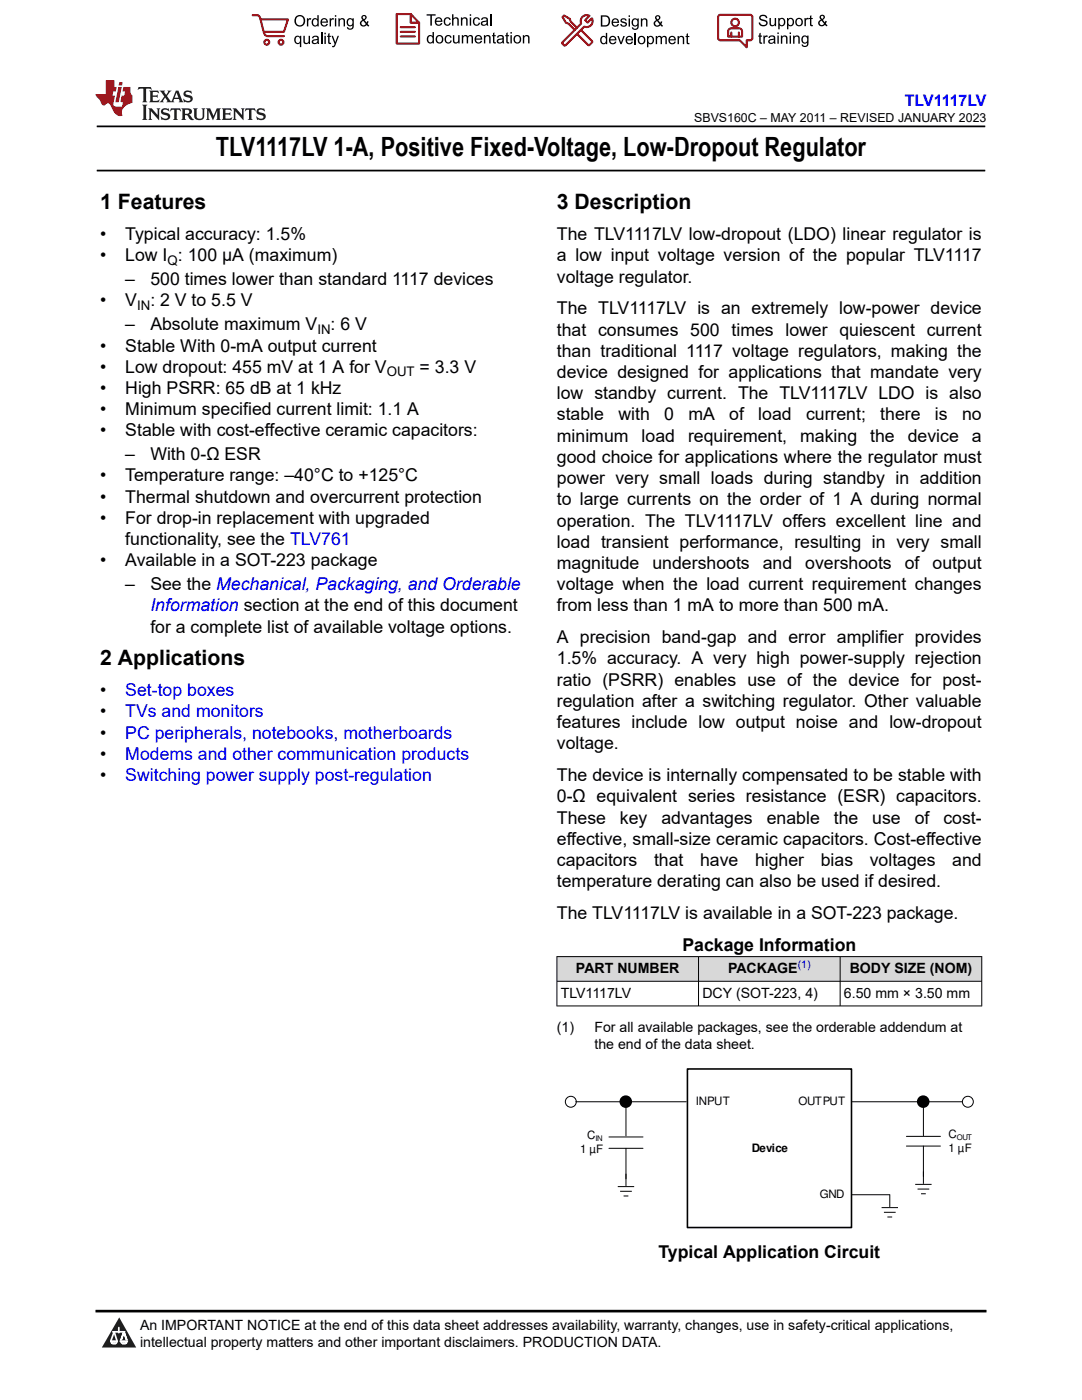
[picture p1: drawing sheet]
<svg xmlns="http://www.w3.org/2000/svg" width="216mm" height="279mm" viewBox="0 0 216 279" stroke-linecap="round" stroke-linejoin="round" font-family="sans-serif">
<path d="M19.3 25.2h177.3M19.3 34h177.3" fill="none" stroke="#000" stroke-width=".35"/>
<g fill="#d8d8d8">
<path d="M111.1 190.9h84.8v4.9h-84.8z" fill-rule="evenodd"/>
<path d="M111.2 191h28.1v4.8h-28.1z" fill-rule="evenodd"/>
<path d="M139.4 191h28.2v4.8h-28.2z" fill-rule="evenodd"/>
<path d="M167.7 191h28.1v4.8h-28.1z" fill-rule="evenodd"/>
</g>
<g fill="none" stroke="#000" stroke-width=".2">
<path d="M111.1 190.9h84.9M111.1 195.8h84.9M111.1 190.9v9.9M139.4 190.9v9.9M167.6 190.9v9.9M195.9 190.9v9.9M111.1 200.8h84.9M114.9 219.9h22zM169.9 219.9h22.1zM121.5 226.9h6.8zM121.5 229.2h6.8zM123.3 236.8h3.2"/>
<path d="M123.7 237.7h2.4M124.4 238.7h1M124.9 220.1v6.6zM124.9 229.2v6.1zM124.9 234.2v2.5M169.9 238.4h7.6zM177.5 238.4v2.5M180.9 226.8h6.8zM180.9 228.7h6.8zM182.6 236.4h3.3M183.1 237.3h2.3M183.8 238.2h.9"/>
<path d="M184.3 220.6v6.1zM184.3 228.7v6.1zM184.3 233.8v2.4M175.9 241h3.3M176.4 241.9h2.3M177.1 242.9h.9"/>
<circle cx="113.9" cy="219.9" r="1.09"/>
<circle cx="193.1" cy="219.9" r="1.09"/>
</g>
<g fill="none" stroke="#000" stroke-width=".32">
<path d="M137.2 213.3h32.7v31.7h-32.7z"/>
<circle cx="124.9" cy="219.9" r="1.09"/>
<circle cx="184.2" cy="219.9" r="1.09"/>
</g>
<g fill="#000">
<circle cx="124.9" cy="219.9" r="1.09"/>
<circle cx="184.2" cy="219.9" r="1.09"/>
</g>
<path d="M0 0h215.9v23.8h-215.9z" fill-rule="evenodd" fill="#fff"/>
<path d="M27.7 17.4l-.2 .6 .5-.3h.6v.1v2.2l-.2 .4h1l-.2-.4v-2.2v-.1h.5l.5 .3-.1-.6zM29.8 18.1l.2 .4v1.5l-.2 .4h1.9l.1-.6a1.08 1.08 0 0 1-1.3 .2v-.7h.6l.4 .2v-.6l-.4 .2h-.6v-.6l.2-.1a1 1 0 0 1 1 .2l-.1-.5zM31.8 18.1l1 1.1-1 1.2h.9l-.2-.2 .4-.7 .5 .7-.2 .2h1.6l-.2-.2 .1-.4h1l.1 .4-.1 .2h.9l-.2-.3-.8-2h-.5l-1 2.2-.8-1.1 .9-1.1h-.8l.2 .2-.5 .7-.3-.7 .1-.2zM35.2 18.5l.4 1h-.8zM36.8 18.2a.65 .65 0 0 0-.2 .7 .65 .65 0 0 0 .6 .5l.7 .2 .1 .2a.79 .79 0 0 1-.7 .4 .79 .79 0 0 1-.7-.5l.1 .7 .2-.1a.93 .93 0 0 0 1.1 .1 .93 .93 0 0 0 .4-1 1.46 1.46 0 0 0-1.2-.6l-.1-.3a1.09 1.09 0 0 1 1.2 .2l-.2-.6-.1 .1-.6-.2zM28.4 20.9l.2 .4v2.3l-.2 .3h1l-.2-.3v-2.3l.2-.4zM29.6 21.6l.2 .4v1.6l-.2 .3h.8l-.3-.3v-1.4l1.7 1.8v-2l.2-.4h-.8l.2 .2 .1 1.1-1.2-1.3zM32.3 21.8a.65 .65 0 0 0-.2 .7 .65 .65 0 0 0 .7 .4l.6 .2 .1 .2a.79 .79 0 0 1-.7 .4 .79 .79 0 0 1-.7-.5l.1 .7 .2-.1a.93 .93 0 0 0 1.1 .1 .93 .93 0 0 0 .4-.9 1.46 1.46 0 0 0-1.2-.6l-.1-.4a1.09 1.09 0 0 1 1.2 .2l-.2-.6-.1 .1-.6-.1zM34.1 21.6l-.1 .7a.63 .63 0 0 1 .7-.4l.1 1.7-.3 .3h1l-.2-.3v-1.7a.66 .66 0 0 1 .8 .4l-.1-.7zM36.2 21.6l.2 .4v1.6l-.2 .3h.9l-.2-.2v-.7h.5l.1 .2a.79 .79 0 0 0 1.2 .6l-1-.9a.61 .61 0 0 0 .6-.6 .61 .61 0 0 0-.5-.6zM36.9 21.9h.2a.47 .47 0 0 1 .5 .1 .47 .47 0 0 1 .1 .5l-.2 .2h-.6zM38.5 21.6l.2 .2a2.27 2.27 0 0 0 .4 2 1.04 1.04 0 0 0 1.7-.7v-1.3l.2-.2h-.8l.2 .4v1.1a.6 .6 0 0 1-.6 .6 .6 .6 0 0 1-.6-.6v-1.1l.3-.4zM41.1 21.6l.2 .4v1.6l-.2 .3h.7l-.2-.3v-1.5l.9 1.9 .8-1.9v1.5l-.2 .3h1l-.3-.3v-1.6l.3-.4h-.8l-.7 1.5-.7-1.5zM44.3 21.6l.2 .4v1.6l-.2 .3h1.9l.1-.5a1.09 1.09 0 0 1-1.3 .1v-.6h.6l.4 .1v-.6l-.4 .2h-.6v-.6l.2-.1a1.01 1.01 0 0 1 1 .3l-.1-.6zM46.4 21.6l.3 .4v1.6l-.3 .3h.8l-.2-.3v-1.4l1.6 1.8v-2l.2-.4h-.7l.2 .2v1.1l-1.2-1.3zM49 21.6l-.1 .7a.63 .63 0 0 1 .8-.4v1.7l-.3 .3h1l-.2-.3v-1.7a.66 .66 0 0 1 .8 .4l-.1-.7zM51.4 21.8a.65 .65 0 0 0-.2 .7 .65 .65 0 0 0 .6 .4l.6 .2 .2 .2a.79 .79 0 0 1-.8 .4 .79 .79 0 0 1-.6-.5l.1 .7 .2-.1a.93 .93 0 0 0 1 .1 .93 .93 0 0 0 .5-.9 1.46 1.46 0 0 0-1.3-.6l-.1-.4a1.09 1.09 0 0 1 1.3 .2l-.2-.6-.2 .1-.5-.1z" fill="#231f20"/>
<path d="M21.1 16v2.8h-2.1l.1 .3 .9 1a.95 .95 0 0 0 .9 .9 .59 .59 0 0 1 .6-.4 .59 .59 0 0 1 .5 .4l.4 .8a1.59 1.59 0 0 0 2.1 1.3 1.61 1.61 0 0 1 1-2.2l1-.4-.1-1.5a1.59 1.59 0 0 1-.4-1.6h-1.4l-.2 .9h.5l-.1 .8h-.5l-.2 1v.2l.4 .1-.2 .9h-.6a.73 .73 0 0 1-1.1-.7l.3-1.5h-.5l.2-.8h.5l.2-.9h-.5v-1.4zM23.6 17.4l-.6 3h.7l.6-3zM23.8 16.4l-.1 .7h.7l.1-.7z" fill="#ed1c24"/>
<g fill="#000">
<path d="M58.7 4.2a1.15 1.15 0 0 1 2.3 0 1.15 1.15 0 0 1-2.3 0zM59.3 3.5a.89 .89 0 0 0-.2 1.1 .89 .89 0 0 0 1.1 .4 .88 .88 0 0 0 .3-1.3 .88 .88 0 0 0-1.2-.2z" fill-rule="evenodd"/>
<path d="M58.9 7.3l.5-.2 .5 .3v-.3h.2v2.3h-.3v-.8a.74 .74 0 0 1-.9 0 .74 .74 0 0 1-.2-1zM59.1 7.5a.57 .57 0 0 0-.1 .7 .57 .57 0 0 0 .7 .2 .57 .57 0 0 0 .2-.7 .57 .57 0 0 0-.8-.2z" fill-rule="evenodd"/>
<path d="M61.2 3.6h.3v.3l.2-.2 .3-.1 .1 .1-.1 .3a.36 .36 0 0 0-.4 0 .36 .36 0 0 0-.1 .4v.9h-.3z" fill-rule="evenodd"/>
<path d="M60.5 7.1h.3v.9a.41 .41 0 0 0 .4 .6 .41 .41 0 0 0 .4-.6v-.9h.3v1.7h-.3v-.3a.58 .58 0 0 1-.7 .3 .58 .58 0 0 1-.4-.6z" fill-rule="evenodd"/>
<path d="M62.4 3.8l.5-.2 .4 .2v-.8h.3v2.3h-.3v-.2a.75 .75 0 0 1-1-.1 .75 .75 0 0 1 0-1zM62.6 4a.57 .57 0 0 0-.1 .7 .57 .57 0 0 0 .7 .2 .57 .57 0 0 0 .1-.7 .57 .57 0 0 0-.7-.2z" fill-rule="evenodd"/>
<path d="M62.4 7.3a.74 .74 0 0 1 .9-.1 .74 .74 0 0 1 .3 .9l.1 .7h-.3v-.2a.57 .57 0 0 1-.9 .2 .57 .57 0 0 1-.1-.8l.9-.3a.41 .41 0 0 0-.3-.4 .41 .41 0 0 0-.5 .4l-.3-.1zM62.6 8.2a.35 .35 0 0 0 .1 .5 .35 .35 0 0 0 .5-.3l.1-.4z" fill-rule="evenodd"/>
<path d="M64.7 6.5h.3v.3h-.3zM64.7 7.1h.3v1.7h-.3z" fill-rule="evenodd"/>
<path d="M64.2 3.8a.76 .76 0 0 1 .9-.1 .76 .76 0 0 1 .3 .8h-1.2a.47 .47 0 0 0 .4 .6 .47 .47 0 0 0 .5-.4l.3 .1a.82 .82 0 0 1-1.2 .3 .82 .82 0 0 1 0-1.3zM64.4 4l-.2 .3h.9l-.2-.4z" fill-rule="evenodd"/>
<path d="M65.8 3.6h.2v.3l.2-.2 .3-.1 .2 .1-.1 .3a.36 .36 0 0 0-.5 0 .36 .36 0 0 0 0 .4v.9h-.3z" fill-rule="evenodd"/>
<path d="M65.5 6.7l.3-.1v.5h.2v.3h-.2v.9v.2h.2l.1 .3a.41 .41 0 0 1-.5-.1 .41 .41 0 0 1-.1-.4v-.9h-.2v-.3h.2z" fill-rule="evenodd"/>
<path d="M66.1 7.1h.3l.5 1.4 .5-1.4h.2l-.6 1.7a.57 .57 0 0 1-.7 .6v-.3a.37 .37 0 0 0 .5-.3z" fill-rule="evenodd"/>
<path d="M66.8 3h.3v.3h-.3zM66.8 3.6h.3v1.7h-.3z" fill-rule="evenodd"/>
<path d="M67.5 3.6h.3v.3a.58 .58 0 0 1 .7-.3 .58 .58 0 0 1 .3 .7v1h-.2v-1a.4 .4 0 0 0-.5-.5 .4 .4 0 0 0-.3 .6v.9h-.3z" fill-rule="evenodd"/>
<path d="M69.3 3.8l.6-.2 .4 .2v-.2h.3v1.5a.71 .71 0 0 1-.5 .8 .71 .71 0 0 1-.9-.5h.3a.46 .46 0 0 0 .6 .3 .46 .46 0 0 0 .2-.6 .78 .78 0 0 1-1.1-.2 .78 .78 0 0 1 .1-1.1zM69.6 4a.53 .53 0 0 0-.1 .8 .53 .53 0 0 0 .8 0 .54 .54 0 0 0 0-.7 .54 .54 0 0 0-.7-.1z" fill-rule="evenodd"/>
<path d="M72.2 3.1a.53 .53 0 0 1 .9 .1 .53 .53 0 0 1-.4 .8l.5 .5 .1-.3 .2 .1-.2 .5 .4 .3-.2 .2-.3-.3a.71 .71 0 0 1-1.2 .1 .71 .71 0 0 1 .3-1.1l-.2-.5zM72.3 3.5a.3 .3 0 0 0 .6 0 .3 .3 0 0 0-.6 0zM72.3 4.3a.45 .45 0 0 0 0 .7 .45 .45 0 0 0 .7-.2l-.5-.6z" fill-rule="evenodd"/>
<path d="M85.1 2.8h1.8v.3h-.7v2h-.3v-2h-.8z" fill-rule="evenodd"/>
<path d="M85.3 7.2l.6-.2 .4 .2v-.8h.3v2.3h-.3v-.2a.76 .76 0 0 1-1-.1 .76 .76 0 0 1-.1-1zM85.6 7.4a.58 .58 0 0 0-.1 .7 .58 .58 0 0 0 .7 .2 .58 .58 0 0 0 .1-.7 .58 .58 0 0 0-.7-.2z" fill-rule="evenodd"/>
<path d="M87.2 7.2a.81 .81 0 0 1 1.1 .1 .81 .81 0 0 1-.1 1.2 .81 .81 0 0 1-1.2-.2v-.7zM87.3 7.4a.57 .57 0 0 0 0 .8 .57 .57 0 0 0 .8 0 .57 .57 0 0 0 0-.7 .57 .57 0 0 0-.8-.1z" fill-rule="evenodd"/>
<path d="M87 3.7a.77 .77 0 0 1 .9-.2 .77 .77 0 0 1 .4 .9h-1.3a.48 .48 0 0 0 .4 .5 .48 .48 0 0 0 .6-.3h.3a.83 .83 0 0 1-1.3 .4 .83 .83 0 0 1 0-1.3zM87.2 3.8l-.1 .3h.9l-.3-.4z" fill-rule="evenodd"/>
<path d="M88.7 3.7a.7 .7 0 0 1 1.2 .3h-.2a.45 .45 0 0 0-.6-.3 .45 .45 0 0 0-.3 .6 .45 .45 0 0 0 .3 .6 .45 .45 0 0 0 .6-.4l.3 .1a.76 .76 0 0 1-1.1 .5 .76 .76 0 0 1-.3-1.1z" fill-rule="evenodd"/>
<path d="M88.9 7.2a.7 .7 0 0 1 1.2 .3h-.3a.45 .45 0 0 0-.5-.3 .45 .45 0 0 0-.3 .6 .45 .45 0 0 0 .3 .6 .45 .45 0 0 0 .6-.3h.2a.76 .76 0 0 1-1 .5 .76 .76 0 0 1-.3-1.1z" fill-rule="evenodd"/>
<path d="M90.2 2.8h.3v.9a.59 .59 0 0 1 .7-.2 .59 .59 0 0 1 .3 .6v1h-.2v-1a.4 .4 0 0 0-.5-.4 .4 .4 0 0 0-.3 .5v.9h-.3z" fill-rule="evenodd"/>
<path d="M90.4 7h.3v.9a.41 .41 0 0 0 .4 .6 .41 .41 0 0 0 .3-.6v-.9h.3v1.7h-.2v-.3a.58 .58 0 0 1-.7 .3 .58 .58 0 0 1-.4-.7z" fill-rule="evenodd"/>
<path d="M92 3.5h.2v.2a.59 .59 0 0 1 .7-.3 .59 .59 0 0 1 .4 .7v1h-.3v-1a.41 .41 0 0 0-.4-.4 .41 .41 0 0 0-.4 .5v.9h-.2z" fill-rule="evenodd"/>
<path d="M92.1 7h.3v.3a.56 .56 0 0 1 1 0 .54 .54 0 0 1 .6-.3 .54 .54 0 0 1 .4 .5v1.2h-.3v-1.1a.34 .34 0 0 0-.3-.4 .34 .34 0 0 0-.4 .3v1.2h-.3v-1.1a.38 .38 0 0 0-.5-.3 .38 .38 0 0 0-.2 .5v.9h-.3z" fill-rule="evenodd"/>
<path d="M93.7 2.8h.3v.4h-.3zM93.7 3.5h.3v1.6h-.3z" fill-rule="evenodd"/>
<path d="M94.6 3.7a.7 .7 0 0 1 1.2 .3h-.3a.45 .45 0 0 0-.6-.3 .45 .45 0 0 0-.3 .6 .45 .45 0 0 0 .4 .6 .45 .45 0 0 0 .5-.4l.3 .1a.76 .76 0 0 1-1 .5 .76 .76 0 0 1-.4-1.1z" fill-rule="evenodd"/>
<path d="M94.9 7.2a.77 .77 0 0 1 .9-.1 .77 .77 0 0 1 .4 .8h-1.2a.48 .48 0 0 0 .3 .6 .48 .48 0 0 0 .6-.4l.3 .1a.83 .83 0 0 1-1.3 .3 .83 .83 0 0 1 0-1.3zM95.1 7.3l-.1 .4h.9l-.2-.4z" fill-rule="evenodd"/>
<path d="M96.6 7h.2v.3a.59 .59 0 0 1 .7-.3 .59 .59 0 0 1 .4 .7v1h-.3v-1a.41 .41 0 0 0-.4-.5 .41 .41 0 0 0-.4 .6v.9h-.2z" fill-rule="evenodd"/>
<path d="M96.1 3.7a.74 .74 0 0 1 1-.2 .74 .74 0 0 1 .3 .9v.7h-.2l-.1-.2a.59 .59 0 0 1-.8 .3 .59 .59 0 0 1-.2-.8l1-.3a.42 .42 0 0 0-.4-.5 .42 .42 0 0 0-.4 .4l-.3-.1zM96.3 4.5a.36 .36 0 0 0 .2 .5 .36 .36 0 0 0 .5-.2l.1-.5z" fill-rule="evenodd"/>
<path d="M98.4 6.6l.3-.2v.6h.2v.2h-.2v1v.2h.2l.1 .3a.41 .41 0 0 1-.5-.1 .41 .41 0 0 1-.1-.4v-1h-.2v-.2h.2z" fill-rule="evenodd"/>
<path d="M99.3 7.2a.74 .74 0 0 1 1-.2 .74 .74 0 0 1 .2 1l.1 .7h-.3v-.2a.59 .59 0 0 1-.8 .2 .59 .59 0 0 1-.3-.8l1.1-.3a.42 .42 0 0 0-.4-.4 .42 .42 0 0 0-.5 .3h-.2zM99.5 8a.36 .36 0 0 0 .2 .5 .36 .36 0 0 0 .4-.2l.2-.5z" fill-rule="evenodd"/>
<path d="M101 6.6l.3-.2v.6h.3v.2h-.3v1l.1 .2h.2v.3a.41 .41 0 0 1-.4-.1 .41 .41 0 0 1-.2-.4v-1h-.2v-.2h.2z" fill-rule="evenodd"/>
<path d="M101.9 6.4h.2v.3h-.2zM101.9 7h.2v1.7h-.2z" fill-rule="evenodd"/>
<path d="M102.7 7.2a.81 .81 0 0 1 1.1 .1 .81 .81 0 0 1-.1 1.2 .81 .81 0 0 1-1.2-.2v-.7zM102.9 7.4a.57 .57 0 0 0-.1 .8 .57 .57 0 0 0 .9 0 .57 .57 0 0 0-.1-.7 .57 .57 0 0 0-.7-.1z" fill-rule="evenodd"/>
<path d="M104.3 7h.3v.3a.59 .59 0 0 1 .7-.3 .59 .59 0 0 1 .4 .7v1h-.3v-1a.41 .41 0 0 0-.5-.5 .41 .41 0 0 0-.3 .6v.9h-.3z" fill-rule="evenodd"/>
<path d="M119.9 3.1h.8a1.12 1.12 0 0 1 1 1.1 1.12 1.12 0 0 1-1 1.1h-.8zM120.2 3.3v1.7h.5a.86 .86 0 0 0 .8-.8 .86 .86 0 0 0-.8-.9z" fill-rule="evenodd"/>
<path d="M119.9 7.4l.5-.3 .5 .3v-.8h.3v2.2h-.3v-.2a.75 .75 0 0 1-1 0 .75 .75 0 0 1-.1-1zM120.2 7.5a.57 .57 0 0 0-.2 .8 .57 .57 0 0 0 .8 .2 .57 .57 0 0 0 .1-.8 .57 .57 0 0 0-.7-.2z" fill-rule="evenodd"/>
<path d="M121.7 7.4a.76 .76 0 0 1 .9-.2 .76 .76 0 0 1 .4 .9h-1.2a.47 .47 0 0 0 .3 .5 .47 .47 0 0 0 .6-.3h.3a.82 .82 0 0 1-1.3 .4 .82 .82 0 0 1 0-1.3zM121.9 7.5l-.1 .3h.9l-.2-.4z" fill-rule="evenodd"/>
<path d="M122.2 3.9a.76 .76 0 0 1 .9-.2 .76 .76 0 0 1 .4 .9h-1.2a.47 .47 0 0 0 .4 .5 .47 .47 0 0 0 .5-.3h.3a.82 .82 0 0 1-1.2 .4 .82 .82 0 0 1-.1-1.3zM122.5 4l-.2 .3h.9l-.2-.4z" fill-rule="evenodd"/>
<path d="M123.9 3.8a.71 .71 0 0 1 1.1 .3h-.2a.32 .32 0 0 0-.4-.3 .32 .32 0 0 0-.3 .4h.1a.75 .75 0 0 1 .9 .8 .72 .72 0 0 1-.7 .3 .72 .72 0 0 1-.6-.5h.2a.36 .36 0 0 0 .4 .4 .36 .36 0 0 0 .3-.5 .8 .8 0 0 1-.9-.7z" fill-rule="evenodd"/>
<path d="M123.2 7.2h.3l.4 1.3 .5-1.3h.3l-.6 1.6h-.3z" fill-rule="evenodd"/>
<path d="M125.4 3.1h.3v.3h-.3zM125.4 3.7h.3v1.6h-.3z" fill-rule="evenodd"/>
<path d="M125 7.4a.76 .76 0 0 1 .9-.2 .76 .76 0 0 1 .4 .9h-1.2a.47 .47 0 0 0 .4 .5 .47 .47 0 0 0 .5-.3h.3a.82 .82 0 0 1-1.2 .4 .82 .82 0 0 1-.1-1.3zM125.3 7.5l-.2 .3h.9l-.2-.4z" fill-rule="evenodd"/>
<path d="M126.2 3.9l.5-.3 .5 .3v-.2h.3v1.4a.71 .71 0 0 1-.6 .8 .71 .71 0 0 1-.8-.5l.2 .1a.46 .46 0 0 0 .7 .2 .46 .46 0 0 0 .2-.6 .78 .78 0 0 1-1.1-.1 .78 .78 0 0 1 .1-1.1zM126.4 4a.53 .53 0 0 0 0 .8 .53 .53 0 0 0 .7 0 .54 .54 0 0 0 0-.7 .54 .54 0 0 0-.7-.1z" fill-rule="evenodd"/>
<path d="M127.5 7.3a.8 .8 0 0 1 1.1 .2 .8 .8 0 0 1-.1 1.1 .8 .8 0 0 1-1.2-.1v-.8zM127.7 7.5a.56 .56 0 0 0-.1 .9 .56 .56 0 0 0 .8-.1 .56 .56 0 0 0 0-.7 .56 .56 0 0 0-.7-.1z" fill-rule="evenodd"/>
<path d="M127.9 3.7h.2v.2a.58 .58 0 0 1 .7-.2 .58 .58 0 0 1 .4 .6v1h-.3v-1a.4 .4 0 0 0-.4-.4 .4 .4 0 0 0-.3 .5v.9h-.3z" fill-rule="evenodd"/>
<path d="M129.1 7.2h.2v.2a.72 .72 0 0 1 1-.1 .72 .72 0 0 1 .2 1 .64 .64 0 0 1-.5 .5 .64 .64 0 0 1-.6-.2v.8h-.3zM129.5 7.5a.56 .56 0 0 0-.1 .8 .56 .56 0 0 0 .7 .2 .56 .56 0 0 0 .1-.8 .56 .56 0 0 0-.7-.2z" fill-rule="evenodd"/>
<path d="M130.8 7.2h.3v.2a.55 .55 0 0 1 .9 0 .53 .53 0 0 1 .7-.3 .53 .53 0 0 1 .4 .6v1.1h-.3v-1a.34 .34 0 0 0-.3-.4 .34 .34 0 0 0-.4 .3v1.1h-.3v-1a.37 .37 0 0 0-.5-.4 .37 .37 0 0 0-.2 .6v.8h-.3z" fill-rule="evenodd"/>
<path d="M130.9 3.2a.53 .53 0 0 1 .8 .1 .53 .53 0 0 1-.3 .8l.4 .5 .1-.4 .3 .1-.2 .5 .3 .3-.2 .3-.3-.4a.71 .71 0 0 1-1.2 .1 .71 .71 0 0 1 .4-1.1l-.3-.5zM130.9 3.6a.3 .3 0 0 0 .6 0 .3 .3 0 0 0-.6 0zM130.9 4.3a.45 .45 0 0 0 0 .7 .45 .45 0 0 0 .7-.2l-.5-.6z" fill-rule="evenodd"/>
<path d="M133.6 7.4a.76 .76 0 0 1 .9-.2 .76 .76 0 0 1 .4 .9h-1.3a.47 .47 0 0 0 .4 .5 .47 .47 0 0 0 .6-.3h.3a.82 .82 0 0 1-1.3 .4 .82 .82 0 0 1 0-1.3zM133.8 7.5l-.1 .3h.9l-.3-.4z" fill-rule="evenodd"/>
<path d="M135.2 7.2h.3v.2a.58 .58 0 0 1 .7-.2 .58 .58 0 0 1 .3 .6v1h-.3v-1a.4 .4 0 0 0-.4-.4 .4 .4 0 0 0-.3 .5v.9h-.3z" fill-rule="evenodd"/>
<path d="M137 6.8l.3-.2v.6h.2v.2h-.2v1v.2h.2l.1 .2a.41 .41 0 0 1-.5 0 .41 .41 0 0 1-.1-.5v-.9h-.2v-.2h.2z" fill-rule="evenodd"/>
<path d="M151.7 3.1a.88 .88 0 0 1 1.4 .5h-.3a.49 .49 0 0 0-.5-.5 .49 .49 0 0 0-.4 .6v.1a1.06 1.06 0 0 1 1.3 1 .95 .95 0 0 1-1 .4 .95 .95 0 0 1-.8-.7h.3a.58 .58 0 0 0 .6 .5 .58 .58 0 0 0 .5-.6l-.2-.1a.95 .95 0 0 1-1.1-.9z" fill-rule="evenodd"/>
<path d="M151.5 6.7l.3-.2v.6h.3v.2h-.3v1v.2h.3v.2a.41 .41 0 0 1-.5 0 .41 .41 0 0 1-.1-.5v-.9h-.2v-.2h.2z" fill-rule="evenodd"/>
<path d="M152.3 7.1h.3v.2l.1-.2h.4h.1l-.1 .3a.36 .36 0 0 0-.4 0 .36 .36 0 0 0-.1 .5v.8h-.3z" fill-rule="evenodd"/>
<path d="M153.4 7.3a.74 .74 0 0 1 1-.2 .74 .74 0 0 1 .3 .9l.1 .7h-.3l-.1-.2a.57 .57 0 0 1-.8 .3 .57 .57 0 0 1-.1-.9l.9-.2a.41 .41 0 0 0-.4-.4 .41 .41 0 0 0-.4 .3h-.3zM153.7 8.1a.35 .35 0 0 0 .1 .5 .35 .35 0 0 0 .5-.2l.1-.5z" fill-rule="evenodd"/>
<path d="M153.5 3.6h.3v.9a.41 .41 0 0 0 .4 .5 .41 .41 0 0 0 .4-.5v-.9h.3v1.6h-.3v-.2a.58 .58 0 0 1-.7 .2 .58 .58 0 0 1-.4-.6z" fill-rule="evenodd"/>
<path d="M155.1 6.5h.3v.3h-.3zM155.1 7.1h.3v1.6h-.3z" fill-rule="evenodd"/>
<path d="M155.3 3.6h.2v.2a.72 .72 0 0 1 1-.1 .72 .72 0 0 1 .2 1 .64 .64 0 0 1-.5 .5 .64 .64 0 0 1-.6-.2v.8h-.3zM155.7 3.9a.56 .56 0 0 0-.2 .8 .56 .56 0 0 0 .8 .2 .56 .56 0 0 0 .1-.8 .56 .56 0 0 0-.7-.2z" fill-rule="evenodd"/>
<path d="M155.8 7.1h.3v.2a.58 .58 0 0 1 .7-.2 .58 .58 0 0 1 .3 .6v1h-.2v-1a.4 .4 0 0 0-.5-.4 .4 .4 0 0 0-.3 .5v.9h-.3z" fill-rule="evenodd"/>
<path d="M157 3.6h.3v.2a.72 .72 0 0 1 1-.1 .72 .72 0 0 1 .1 1 .64 .64 0 0 1-.4 .5 .64 .64 0 0 1-.7-.2v.8h-.3zM157.4 3.9a.56 .56 0 0 0-.1 .8 .56 .56 0 0 0 .7 .2 .56 .56 0 0 0 .2-.8 .56 .56 0 0 0-.8-.2z" fill-rule="evenodd"/>
<path d="M157.6 6.5h.2v.3h-.2zM157.6 7.1h.2v1.6h-.2z" fill-rule="evenodd"/>
<path d="M158.3 7.1h.2v.2a.58 .58 0 0 1 .7-.2 .58 .58 0 0 1 .4 .6v1h-.3v-1a.4 .4 0 0 0-.4-.4 .4 .4 0 0 0-.4 .5v.9h-.2z" fill-rule="evenodd"/>
<path d="M158.9 3.7a.8 .8 0 0 1 1.2 .2 .8 .8 0 0 1-.2 1.1 .8 .8 0 0 1-1.1-.1l-.1-.8zM159.1 3.9a.56 .56 0 0 0-.1 .9 .56 .56 0 0 0 .9 0 .56 .56 0 0 0-.1-.8 .56 .56 0 0 0-.7-.1z" fill-rule="evenodd"/>
<path d="M160.1 7.3l.5-.2 .5 .2v-.2h.2v1.4a.71 .71 0 0 1-.5 .9 .71 .71 0 0 1-.8-.5h.2a.46 .46 0 0 0 .6 .2 .46 .46 0 0 0 .2-.6 .78 .78 0 0 1-1-.1 .78 .78 0 0 1 .1-1.1zM160.3 7.4a.53 .53 0 0 0-.1 .8 .53 .53 0 0 0 .8 0 .54 .54 0 0 0 0-.7 .54 .54 0 0 0-.7-.1z" fill-rule="evenodd"/>
<path d="M160.5 3.6h.3v.2l.1-.2h.4h.1l-.1 .3a.36 .36 0 0 0-.4 0 .36 .36 0 0 0-.1 .5v.8h-.3z" fill-rule="evenodd"/>
<path d="M161.6 3.2l.3-.2v.6h.3v.2h-.3v1l.1 .2h.2v.2a.41 .41 0 0 1-.4 0 .41 .41 0 0 1-.2-.5v-.9h-.2v-.2h.2z" fill-rule="evenodd"/>
<path d="M163.7 3.1a.53 .53 0 0 1 .8 .1 .53 .53 0 0 1-.3 .8l.4 .5 .1-.3h.3l-.2 .5 .3 .3-.2 .3-.3-.3a.71 .71 0 0 1-1.2 .1 .71 .71 0 0 1 .4-1.2l-.3-.5zM163.8 3.5a.3 .3 0 0 0 .6 0 .3 .3 0 0 0-.6 0zM163.7 4.2a.45 .45 0 0 0 0 .8 .45 .45 0 0 0 .7-.3l-.5-.6z" fill-rule="evenodd"/>
</g>
<path d="M64.2 6.5v2.3M97.9 2.8v2.3M126.8 6.6v2.2" fill="none" stroke="#000" stroke-width=".28"/>
<g fill="none" stroke="#de0000" stroke-width=".42">
<path d="M50.4 3l1.1 .1a1.4 1.4 0 0 1 .6 1.2l.6 2.5a.95 .95 0 0 0 1.2 .4h2.8M52 3.9h5.5l-.8 2.4h-4M79.1 2.8h2.8v1.7h1.7v4.2h-4.5zM80 6.4h2.8M80 5.4h2.8M80 7.3h2.8M82 2.8l1.6 1.7M115.1 5.5l-1.2-1.2-.2-.5-1.2-.7-.3 .3 .7 1.1 .5 .2 1.3 1.3M115.9 6l2.2 2.2v.3l-.5 .5h-.3l-2.2-2.2zM115.9 6l.7-.7a1.19 1.19 0 0 0 1.3-.3 1.19 1.19 0 0 0 .2-1.4l-.8 .9-.5-.5 .8-.8a1.19 1.19 0 0 0-1.3 .1 1.19 1.19 0 0 0-.3 1.4l-3.8 3.7v.3l.3 .3h.3l2.3-2.2M143.3 3.2l.5-.2h5.9l.4 .2v4.4l-.2 .4-.9 .1v1.3l-1.4-1.3h-3.8l-.5-.3zM145.5 5.8l.4-.1h1.6a.61 .61 0 0 1 .6 .6v1h-2.8v-1z"/>
<path d="M145.9 6.5v.8M147.4 6.5v.8"/>
<circle cx="53.2" cy="8.4" r=".49"/>
<circle cx="56.1" cy="8.4" r=".49"/>
<circle cx="146.7" cy="4.5" r=".75"/>
</g>
<path d="M0 261.4h215.9v18h-215.9z" fill-rule="evenodd" fill="#fff"/>
<path d="M23.8 262.9l3.4 6h-6.9z" fill="#231f20"/>
<path d="M22.1 267.7h1.3l-.4 .5h-.3a.55 .55 0 0 1-.6-.5z" fill-rule="evenodd" fill="#fff"/>
<path d="M22.1 267.7h1.3l-.4 .5h-.3a.55 .55 0 0 1-.6-.5z" fill="none" stroke="#231f20" stroke-width=".34"/>
<path d="M22.1 267.7h1.3l-.4 .5h-.5zM22.6 265.8h.1M22.6 265.8h2.3zM23.7 265.9h.1M23.7 264.9v1zM24 267.7h.1" fill="none" stroke="#fff" stroke-width=".34"/>
<path d="M24.7 265.8l-.7 1.9z" fill="#fff"/>
<path d="M24.7 265.8l-.7 1.9z" fill="none" stroke="#fff" stroke-width=".34"/>
<path d="M24.7 265.8l.7 1.9z" fill="#fff"/>
<path d="M22.8 265.8l-.7 1.9zM22.8 265.8l.6 1.9zM24.7 265.8l.7 1.9zM25.3 267.7h.1" fill="none" stroke="#fff" stroke-width=".34"/>
<path d="M24.1 267.7h1.3a.65 .65 0 0 1-.6 .5 .65 .65 0 0 1-.7-.5z" fill-rule="evenodd" fill="#fff"/>
<path d="M24.1 267.7h1.3a.65 .65 0 0 1-.6 .5 .65 .65 0 0 1-.7-.5z" fill="none" stroke="#231f20" stroke-width=".34"/>
<path d="M24 267.7h.1M24.1 267.7h1.3l-.4 .5h-.5z" fill="none" stroke="#fff" stroke-width=".34"/>
<path d="M19 261.7h177.8" fill="none" stroke="#000" stroke-width=".53"/>
<text font-size="5.3" x="43.1" y="31.2">TLV1117LV 1-A, Positive Fixed-Voltage, Low-Dropout Regulator</text>
<g font-size="4.2">
<text x="20" y="41.8">1 Features</text>
<text x="111.1" y="41.8">3 Description</text>
<text x="20" y="132.8">2 Applications</text>
</g>
<g font-size="3.5">
<text x="20" y="47.9">•</text>
<text x="25" y="47.9">Typical accuracy: 1.5%</text>
<text x="111.1" y="47.9">The TLV1117LV low-dropout (LDO) linear regulator is</text>
<text x="20" y="52.2">•</text>
<text x="25" y="52.2">Low I : 100 μA (maximum)</text>
<text x="111.1" y="52.2">a low input voltage version of the popular TLV1117</text>
<text x="25" y="56.9">–</text>
<text x="30" y="56.9">500 times lower than standard 1117 devices</text>
<text x="111.1" y="56.4">voltage regulator.</text>
<text x="20" y="61.2">•</text>
<text x="25" y="61.2">V</text>
<text x="25" y="65.9">–</text>
<text x="30" y="61.2">: 2 V to 5.5 V</text>
<text x="30" y="65.9">Absolute maximum V</text>
<text x="66" y="65.9">: 6 V</text>
<text x="111.1" y="62.8">The TLV1117LV is an extremely low-power device</text>
<text x="20" y="70.2">•</text>
<text x="25" y="70.2">Stable With 0-mA output current</text>
<text x="111.1" y="67">that consumes 500 times lower quiescent current</text>
<text x="111.1" y="71.2">than traditional 1117 voltage regulators, making the</text>
<text x="20" y="74.4">•</text>
<text x="25" y="74.4">Low dropout: 455 mV at 1 A for V</text>
<text x="83.7" y="74.4">= 3.3 V</text>
<text x="111.1" y="75.5">device designed for applications that mandate very</text>
<text x="20" y="78.6">•</text>
<text x="20" y="82.9">•</text>
<text x="25" y="78.6">High PSRR: 65 dB at 1 kHz</text>
<text x="25" y="82.9">Minimum specified current limit: 1.1 A</text>
<text x="111.1" y="83.9">stable</text>
<text x="111.1" y="79.7">low standby current. The TLV1117LV LDO is also</text>
<text x="123.4" y="83.9">with</text>
<text x="132.5" y="83.9">0</text>
<text x="137.4" y="83.9">mA</text>
<text x="145.5" y="83.9">of</text>
<text x="151.3" y="83.9">load</text>
<text x="160.8" y="83.9">current;</text>
<text x="175.7" y="83.9">there</text>
<text x="186.6" y="83.9">is</text>
<text x="192" y="83.9">no</text>
<text x="20" y="87.1">•</text>
<text x="25" y="87.1">Stable with cost-effective ceramic capacitors:</text>
<text x="111.1" y="88.2">minimum</text>
<text x="128" y="88.2">load</text>
<text x="137.3" y="88.2">requirement,</text>
<text x="159.7" y="88.2">making</text>
<text x="173.6" y="88.2">the</text>
<text x="181.1" y="88.2">device</text>
<text x="193.9" y="88.2">a</text>
<text x="25" y="91.9">–</text>
<text x="30" y="91.9">With 0-Ω ESR</text>
<text x="111.1" y="92.4">good choice for applications where the regulator must</text>
<text x="20" y="96.1">•</text>
<text x="20" y="100.3">•</text>
<text x="25" y="96.1">Temperature range: –40°C to +125°C</text>
<text x="25" y="100.3">Thermal shutdown and overcurrent protection</text>
<text x="111.1" y="100.9">to large currents on the order of 1 A during normal</text>
<text x="111.1" y="96.6">power very small loads during standby in addition</text>
<text x="20" y="104.6">•</text>
<text x="25" y="104.6">For drop-in replacement with upgraded</text>
<text x="111.1" y="105.1">operation. The TLV1117LV offers excellent line and</text>
<text x="20" y="113">•</text>
<text x="25" y="108.8">functionality, see the TLV761</text>
<text x="25" y="113">Available in a SOT-223 package</text>
<text x="111.1" y="113.6">magnitude</text>
<text x="111.1" y="109.3">load transient performance, resulting in very small</text>
<text x="130.2" y="113.6">undershoots</text>
<text x="152.2" y="113.6">and</text>
<text x="160.7" y="113.6">overshoots</text>
<text x="180.5" y="113.6">of</text>
<text x="186.1" y="113.6">output</text>
<text x="25" y="117.8">–</text>
<text x="30" y="117.8">See the Mechanical, Packaging, and Orderable</text>
<text x="111.1" y="117.8">voltage when the load current requirement changes</text>
<text x="111.1" y="122">from less than 1 mA to more than 500 mA.</text>
<text x="30" y="126.3">for a complete list of available voltage options.</text>
<text x="111.1" y="128.4">A precision band-gap and error amplifier provides</text>
<text x="111.1" y="136.8">ratio (PSRR) enables use of the device for post-</text>
<text x="111.1" y="132.6">1.5% accuracy. A very high power-supply rejection</text>
<text x="20" y="139">•</text>
<text x="20" y="143.2">•</text>
<text x="111.1" y="141.1">regulation after a switching regulator. Other valuable</text>
<text x="20" y="147.4">•</text>
<text x="111.1" y="145.3">features include low output noise and low-dropout</text>
<text x="111.1" y="149.5">voltage.</text>
<text x="20" y="151.7">•</text>
<text x="20" y="155.9">•</text>
<text x="111.1" y="155.9">The device is internally compensated to be stable with</text>
<text x="111.1" y="160.1">0-Ω equivalent series resistance (ESR) capacitors.</text>
<text x="111.1" y="164.4">These</text>
<text x="123.7" y="164.4">key</text>
<text x="132" y="164.4">advantages</text>
<text x="153" y="164.4">enable</text>
<text x="166.4" y="164.4">the</text>
<text x="174.1" y="164.4">use</text>
<text x="182.5" y="164.4">of</text>
<text x="188.2" y="164.4">cost-</text>
<text x="111.1" y="172.8">capacitors</text>
<text x="111.1" y="168.6">effective, small-size ceramic capacitors. Cost-effective</text>
<text x="130.5" y="172.8">that</text>
<text x="139.7" y="172.8">have</text>
<text x="150.7" y="172.8">higher</text>
<text x="163.8" y="172.8">bias</text>
<text x="173.6" y="172.8">voltages</text>
<text x="190" y="172.8">and</text>
<text x="111.1" y="177.1">temperature derating can also be used if desired.</text>
<text x="111.1" y="183.4">The TLV1117LV is available in a SOT-223 package.</text>
<text x="136.2" y="189.8">Package Information</text>
<text x="131.4" y="251.1">Typical Application Circuit</text>
</g>
<g font-size="3.5" fill="#00f">
<text x="30" y="122">Information section at the end of this document</text>
<text x="25" y="139">Set-top boxes</text>
<text x="25" y="143.2">TVs and monitors</text>
<text x="25" y="147.4">PC peripherals, notebooks, motherboards</text>
<text x="25" y="151.7">Modems and other communication products</text>
<text x="25" y="155.9">Switching power supply post-regulation</text>
</g>
<text font-size="3.2" fill="#00f" x="180.6" y="21.1">TLV1117LV</text>
<g font-size="2.8">
<text x="114.9" y="194.2">PART NUMBER</text>
<text x="145.3" y="194.2">PACKAGE</text>
<text x="169.5" y="194.2">BODY SIZE (NOM)</text>
<text x="111.9" y="199.1">TLV1117LV</text>
<text x="140.2" y="199.1">DCY (SOT-223, 4)</text>
<text x="168.4" y="199.1">6.50 mm × 3.50 mm</text>
<text x="111.1" y="205.9">(1)</text>
<text x="118.6" y="205.9">For all available packages, see the orderable addendum at</text>
<text x="118.6" y="209.3">the end of the data sheet.</text>
<text x="27.9" y="265.5">An IMPORTANT NOTICE at the end of this data sheet addresses availability, warranty, changes, use in safety-critical applications,</text>
<text x="27.9" y="268.9">intellectual property matters and other important disclaimers. PRODUCTION DATA.</text>
</g>
<g font-size="2.6">
<text x="33.4" y="52.9">Q</text>
<text x="27.4" y="61.9">IN</text>
<text x="63.3" y="66.6">IN</text>
<text x="77.2" y="75.1">OUT</text>
</g>
<text font-size="2.5" x="138.5" y="24.3">SBVS160C – MAY 2011 – REVISED JANUARY 2023</text>
<g font-size="2.3">
<text x="138.8" y="220.6">INPUT</text>
<text x="159.3" y="220.6">OUTPUT</text>
<text x="117.2" y="227.4">C</text>
<text x="189.3" y="227.2">C</text>
<text x="115.7" y="230.1">1 µF</text>
<text x="150" y="229.9">Device</text>
<text x="189.3" y="229.9">1 µF</text>
<text x="163.6" y="239.1">GND</text>
</g>
<text font-size="2.1" fill="#00f" x="159.2" y="193.2">(1)</text>
<g font-size="1.5">
<text x="118.8" y="227.7">IN</text>
<text x="190.9" y="227.5">OUT</text>
</g>
</svg>
